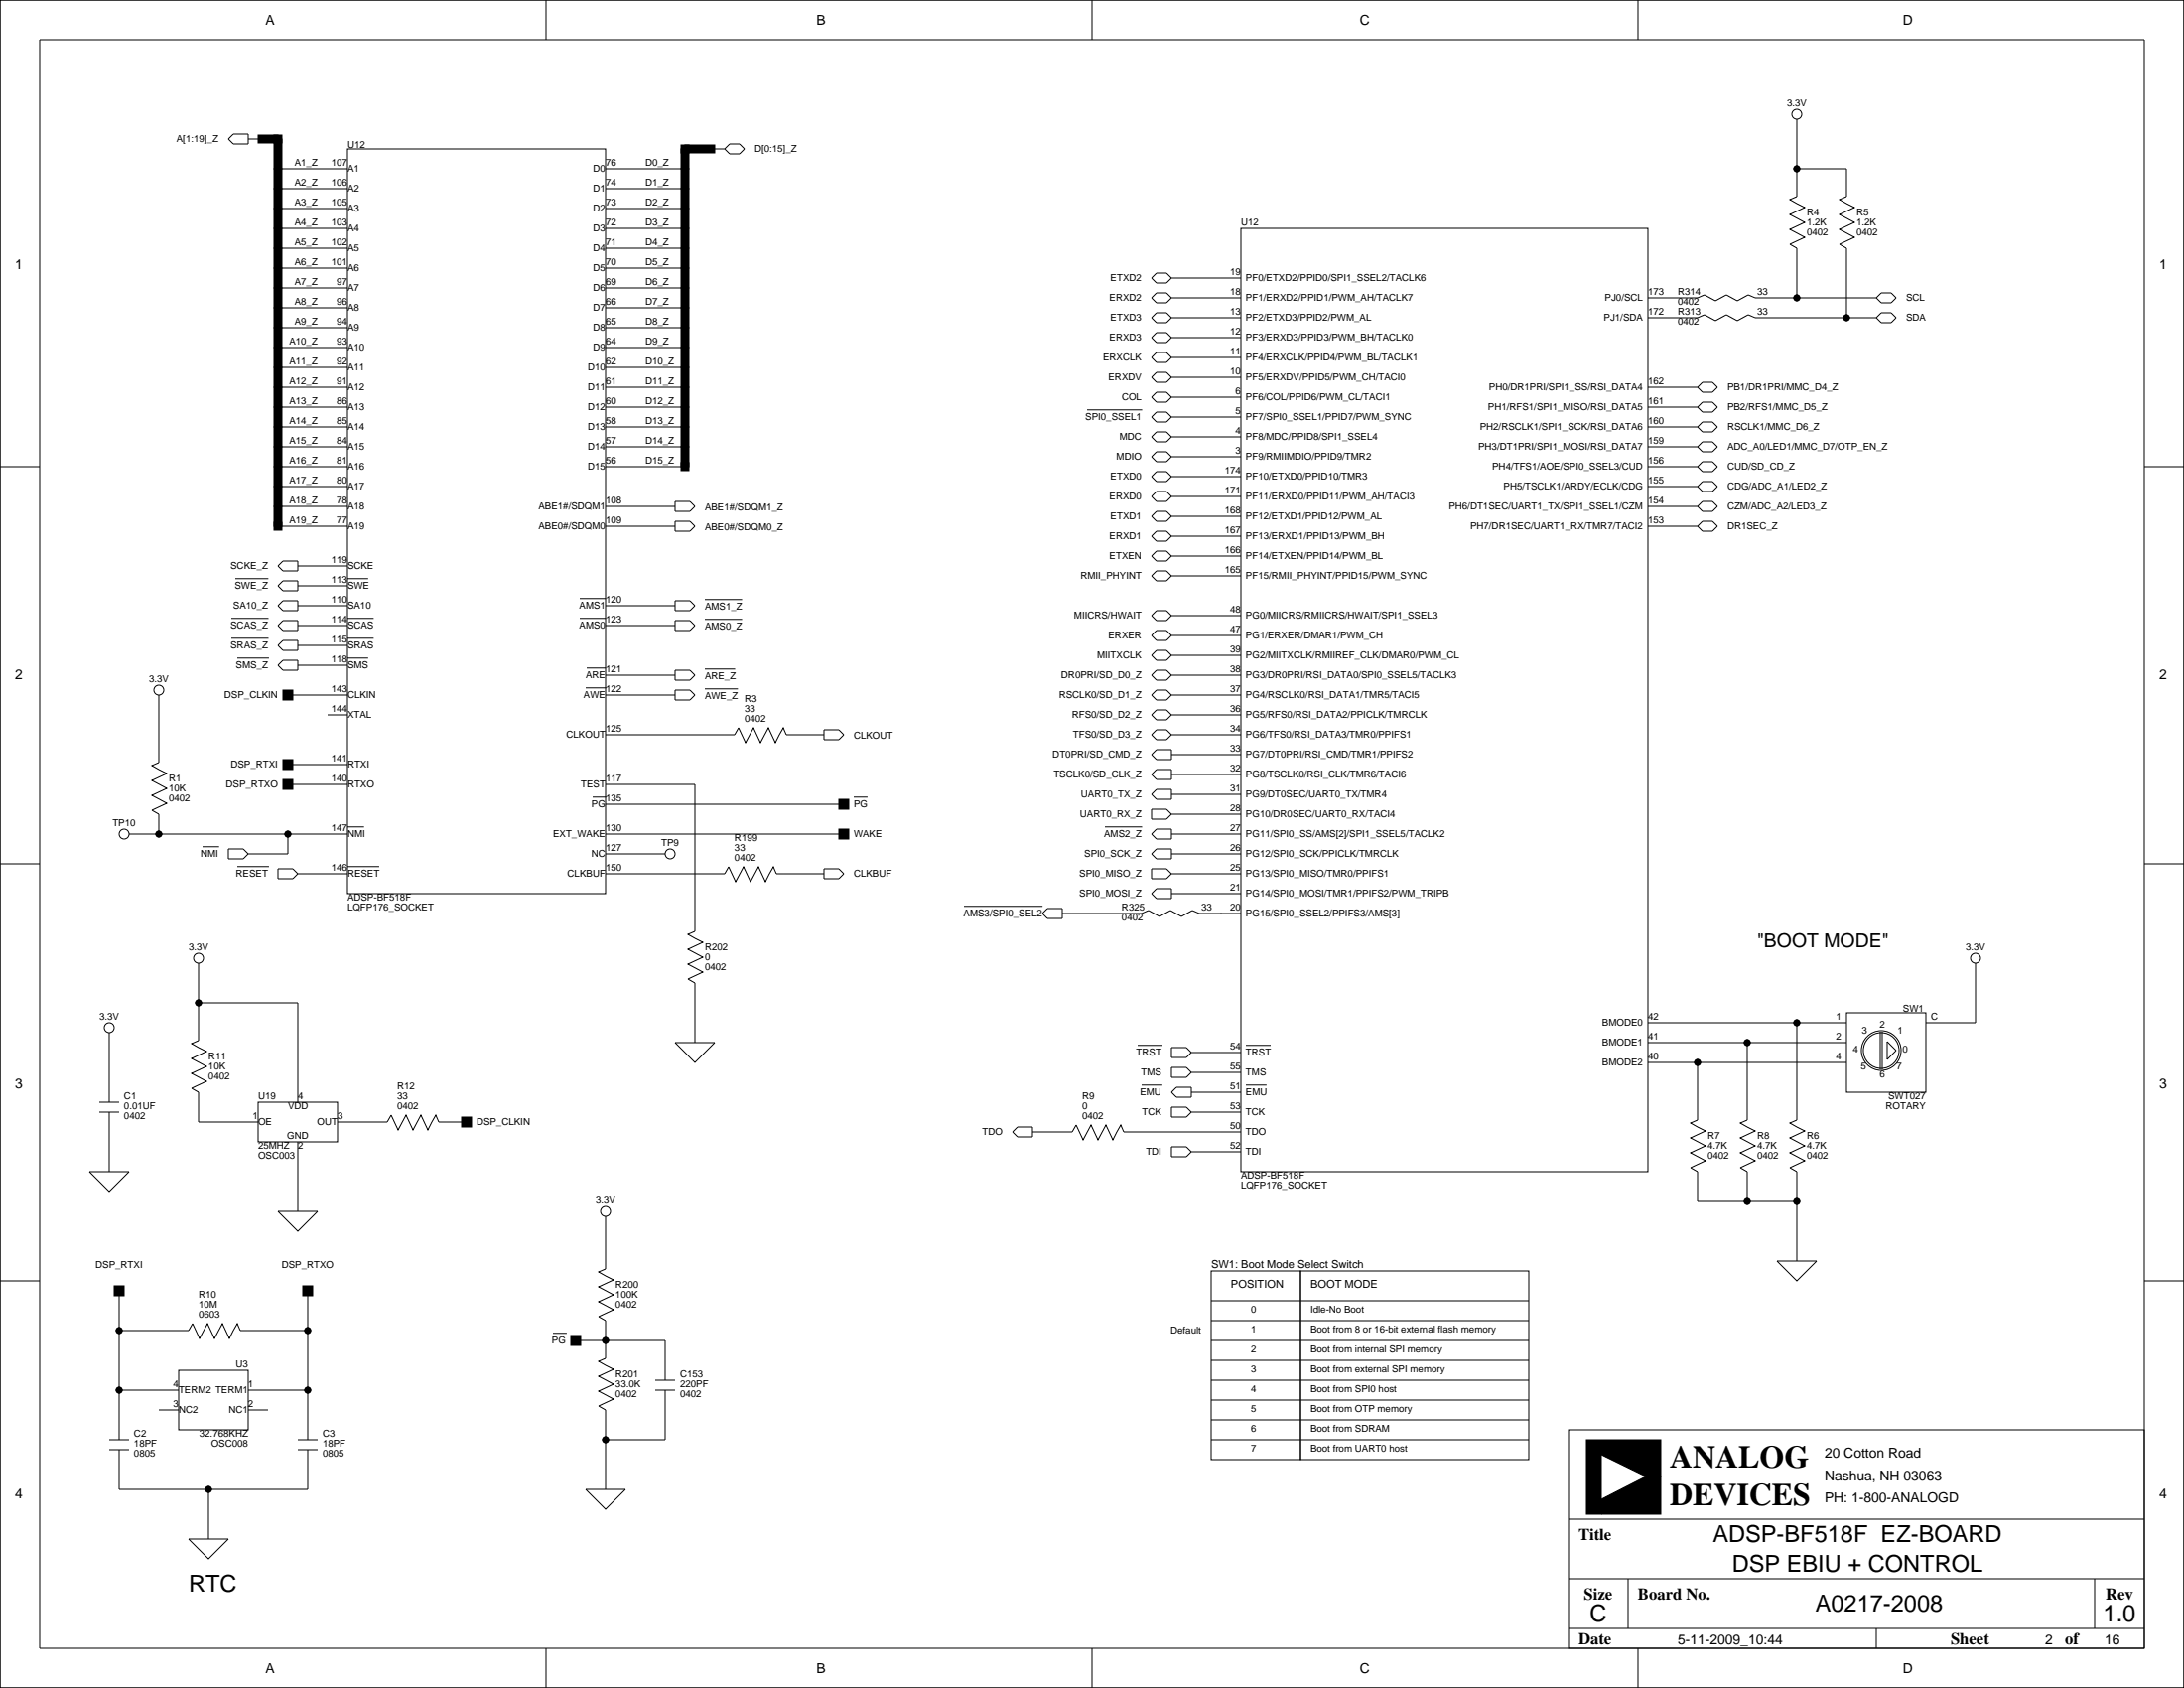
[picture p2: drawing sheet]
<svg xmlns="http://www.w3.org/2000/svg" width="559mm" height="432mm" viewBox="0 0 559 432" stroke-linecap="round" stroke-linejoin="round" font-family="sans-serif">
<g fill="none" stroke="#000" stroke-width=".25">
<path d="M0 0h558.8v431.8h-558.8zM10.2 10.2h538.4v411.4h-538.4zM139.7 0v10.2M279.4 0v10.2M419.1 0v10.2M59.7 34.3h3.8v2.5h-3.8l-1.3-1.2zM63.5 35.6h2.5M88.9 38.1h66v190.5h-66zM182.9 38.1h2.5M185.4 38.1l1.3-1.3h2.5l1.3 1.3-1.3 1.3h-2.5zM459.7 30.5v19.8l-1.7 .8 3.8 2-3.8 1.8 3.8 2-3.8 1.8 3.8 2-3.8 1.8 1.7 1v12.7M71.1 43.2h17.8"/>
<path d="M71.1 48.3h17.8M71.1 53.3h17.8M71.1 58.4h17.8M154.9 43.2h20.4M154.9 48.3h20.4M154.9 53.3h20.4M154.9 58.4h20.4M317.5 58.4h104.1v241.3h-104.1zM459.7 43.2h12.7v7.1l-1.7 .8 3.8 2-3.8 1.8 3.8 2-3.8 1.8 3.8 2-3.8 1.8 1.7 1v17.8M71.1 63.5h17.8M71.1 68.6h17.8M71.1 73.7h17.8"/>
<path d="M71.1 78.7h17.8M154.9 63.5h20.4M154.9 68.6h20.4M154.9 73.7h20.4M154.9 78.7h20.4M295.9 74.9h2.5l1.3 1.3-1.3 1.3h-2.5l-1.3-1.3zM295.9 69.8h2.5l1.3 1.3-1.3 1.3h-2.5l-1.3-1.3zM299.7 71.1h17.8M299.7 76.2h17.8M421.6 76.2h12.7l1.8-.8 2.8 1.6 2.8-1.6 2.8 1.6 2.8-1.6 1.8 .8h31M481.3 74.9h2.6l1.2 1.3-1.2 1.3h-2.6l-1.2-1.3zM71.1 99.1h17.8"/>
<path d="M71.1 94h17.8M71.1 88.9h17.8M71.1 83.8h17.8M154.9 99.1h20.4M154.9 94h20.4M154.9 88.9h20.4M154.9 83.8h20.4M294.6 96.5l1.3-1.3h2.5l1.3 1.3-1.3 1.3h-2.5zM295.9 80h2.5l1.3 1.3-1.3 1.3h-2.5l-1.3-1.3zM295.9 90.2h2.5l1.3 1.2-1.3 1.3h-2.5l-1.3-1.3zM295.9 85.1h2.5l1.3 1.3-1.3 1.2h-2.5l-1.3-1.2zM299.7 81.3h17.8"/>
<path d="M299.7 86.4h17.8M299.7 91.4h17.8M299.7 96.5h17.8M421.6 81.3h12.7l1.8-.8 2.8 1.5 2.8-1.5 2.8 1.5 2.8-1.5 1.8 .8h31M421.6 99.1h12.7M434.3 99.1l1.3-1.3h2.5l1.3 1.3-1.3 1.2h-2.5zM481.3 80h2.6l1.2 1.3-1.2 1.3h-2.6l-1.2-1.3zM0 119.4h10.2M71.1 104.1h17.8M71.1 109.2h17.8M71.1 114.3h17.8M71.1 119.4h17.8"/>
<path d="M154.9 104.1h20.4M154.9 109.2h20.4M154.9 114.3h20.4M154.9 119.4h20.4M278.1 104.8h14.1M294.6 101.6l1.3-1.3h2.5l1.3 1.3-1.3 1.3h-2.5zM295.9 115.6h2.5l1.3 1.2-1.3 1.3h-2.5l-1.3-1.3zM295.9 105.4h2.5l1.3 1.3-1.3 1.2h-2.5l-1.3-1.2zM295.9 110.5h2.5l1.3 1.3-1.3 1.2h-2.5l-1.3-1.2zM299.7 101.6h17.8M299.7 106.7h17.8M299.7 111.8h17.8"/>
<path d="M299.7 116.8h17.8M421.6 104.1h12.7M421.6 109.2h12.7M421.6 114.3h12.7M421.6 119.4h12.7M434.3 114.3l1.3-1.3h2.5l1.3 1.3-1.3 1.3h-2.5zM434.3 119.4l1.3-1.3h2.5l1.3 1.3-1.3 1.2h-2.5zM434.3 109.2l1.3-1.3h2.5l1.3 1.3-1.3 1.3h-2.5zM434.3 104.1l1.3-1.2h2.5l1.3 1.2-1.3 1.3h-2.5zM548.6 119.4h10.2M71.1 124.5h17.8M71.1 129.5h17.8"/>
<path d="M71.1 134.6h17.8M154.9 129.5h17.8M154.9 134.6h17.8M172.7 133.3h3.8l1.3 1.3-1.3 1.3h-3.8zM172.7 128.3h3.8l1.3 1.2-1.3 1.3h-3.8zM294.6 137.2l1.3-1.3h2.5l1.3 1.3-1.3 1.2h-2.5zM295.9 120.6h2.5l1.3 1.3-1.3 1.3h-2.5l-1.3-1.3zM295.9 130.8h2.5l1.3 1.3-1.3 1.2h-2.5l-1.3-1.2zM295.9 125.7h2.5l1.3 1.3-1.3 1.3h-2.5l-1.3-1.3zM299.7 121.9h17.8M299.7 127h17.8M299.7 132.1h17.8"/>
<path d="M299.7 137.2h17.8M421.6 124.5h12.7M421.6 129.5h12.7M421.6 134.6h12.7M434.3 124.5l1.3-1.3h2.5l1.3 1.3-1.3 1.2h-2.5zM434.3 129.5l1.3-1.2h2.5l1.3 1.2-1.3 1.3h-2.5zM434.3 134.6l1.3-1.3h2.5l1.3 1.3-1.3 1.3h-2.5zM59.2 158.2h9.5M60.2 148h8.5M71.1 149.9l1.3-1.3h3.8v2.5h-3.8zM72.4 153.7h3.8v2.5h-3.8l-1.3-1.3zM72.4 143.5h3.8v2.5h-3.8l-1.3-1.2z"/>
<path d="M76.2 154.9h12.7M76.2 149.9h12.7M76.2 144.8h12.7M88.9 158.2h6.7M88.9 148h5.3M148.3 158.2h6.7M148.3 153.1h6.7M154.9 154.9h17.8M172.7 153.7h3.8l1.3 1.2-1.3 1.3h-3.8zM172.7 158.8h3.8l1.3 1.2-1.3 1.3h-3.8zM180.3 153.4h9.6M180.3 158.4h9.6"/>
<path d="M295.9 156.2h2.5l1.3 1.3-1.3 1.3h-2.5l-1.3-1.3zM295.9 146h2.5l1.3 1.3-1.3 1.3h-2.5l-1.3-1.3zM295.9 141h2.5l1.3 1.2-1.3 1.3h-2.5l-1.3-1.3zM299.7 142.2h17.8M299.7 147.3h17.8M299.7 157.5h17.8M40.6 177.8v17.3l-1.7 .7 3.8 2.1-3.8 1.7 3.8 2.1-3.8 1.8 3.8 2-3.8 1.8 1.7 1v5.1M59.2 163.3h9.5M60.7 168.3h8.1M71.1 160l1.3-1.2h3.8v2.5h-3.8zM71.1 165.1l1.3-1.3h3.8v2.6h-3.8zM72.4 168.9h3.8v2.5h-3.8l-1.3-1.2z"/>
<path d="M73.7 177.8h15.2M76.2 160h12.7M76.2 170.2h12.7M76.2 165.1h12.7M88.9 168.3h5.3M88.9 163.3h6.7M149.9 176h5.3M150.1 170.9h5M154.9 172.7h17.8M154.9 177.8h17.8M154.9 160h17.8M172.7 176.5h3.8l1.3 1.3-1.3 1.3h-3.8z"/>
<path d="M172.7 171.4h3.8l1.3 1.3-1.3 1.3h-3.8zM180.3 171.1h7.8M180.3 176.2h8.5M294.6 172.7l1.3-1.3h2.5l1.3 1.3-1.3 1.3h-2.5zM295.9 176.5h2.5l1.3 1.3-1.3 1.3h-2.5l-1.3-1.3zM295.9 166.4h2.5l1.3 1.2-1.3 1.3h-2.5l-1.3-1.3zM295.9 161.3h2.5l1.3 1.3-1.3 1.2h-2.5l-1.3-1.2zM299.7 162.6h17.8M299.7 167.6h17.8M299.7 172.7h17.8M299.7 177.8h17.8M73.7 195.6h15.2"/>
<path d="M83.8 182.9h5.1M154.9 188h33.1l1-1.8 1.8 3.8 2-3.8 1.8 3.8 2-3.8 1.8 3.8 2-3.8 .8 1.8h9.6M210.8 186.7h3.8l1.3 1.3-1.3 1.2h-3.8zM294.6 198.1l1.3-1.3h3.8v2.6h-3.8zM295.9 181.6h2.5l1.3 1.3-1.3 1.2h-2.5l-1.3-1.2zM295.9 186.7h2.5l1.3 1.3-1.3 1.2h-2.5l-1.3-1.2zM295.9 191.8h3.8v2.5h-3.8l-1.3-1.3zM299.7 182.9h17.8M299.7 188h17.8M299.7 193h17.8M299.7 198.1h17.8M30.5 205.7h.1"/>
<path d="M33 213.4h55.9M41.9 205.7h.1M51.8 216.6h4.2M58.4 217.2h3.8l1.3 1.2-1.3 1.3h-3.8zM73.7 213.4v5h-10.2M73.7 200.7h15.2M88.9 211.5h4.2M151.6 203.9h3.6M154.9 200.7h22.9v37.6l-1.8 .7 3.8 2-3.8 1.8 3.8 2.1-3.8 1.7 3.8 2.1-3.8 1.7 1.8 1.1v15.2M154.9 213.4h61M154.9 218.4h15.3M154.9 205.7h61"/>
<path d="M161.3 210.8h.1M172.7 210.8h.1M218.4 203.9h3.6M282.7 211.5h9.5M294.6 207h3.8l1.3 1.3-1.3 1.2h-3.8zM294.6 203.2l1.3-1.3h3.8v2.6h-3.8zM295.9 217.2h3.8v2.5h-3.8l-1.3-1.3zM295.9 212.1h3.8v2.5h-3.8l-1.3-1.2zM299.7 208.3h17.8M299.7 213.4h17.8M299.7 218.4h17.8M299.7 203.2h17.8"/>
<path d="M0 221h10.2M60.7 221.7h8.1M71.1 222.2h3.8l1.3 1.3-1.3 1.3h-3.8zM76.2 223.5h12.7M88.9 221.7h8.1M154.9 223.5h30.5l1-1.8 1.8 3.9 2-3.9 1.8 3.9 2.1-3.9 1.7 3.9 2.1-3.9 .7 1.8h12.2M210.8 222.2h3.8l1.3 1.3-1.3 1.3h-3.8zM246.6 231.8h20.1M268 232.4h3.8v2.5h-3.8l-1.3-1.2zM271.8 233.7h20.3l1.8-.8 2.8 1.5 2.8-1.5 2.8 1.5 2.8-1.5 1.7 .8h10.7M294.6 222.2h3.8l1.3 1.3-1.3 1.3h-3.8zM294.6 228.6l1.3-1.3h3.8v2.6h-3.8z"/>
<path d="M299.7 223.5h17.8M299.7 228.6h17.8M312.4 233.7h.1M548.6 221h10.2M50.8 246.4v19.8l-1.8 .8 3.8 2-3.8 1.8 3.8 2-3.8 1.8 3.8 2-3.8 1.8 1.8 1v7.6h15.2M50.8 256.5h25.4v25.4M472.4 259.1h20.4v20.3h-20.4zM505.5 246.4v15.2h-12.7M27.9 264.2v17.7M172.7 266.7h10.2l-5.1 5.1zM291.1 267.4h6.3M292.1 277.6h5.3"/>
<path d="M299.7 268h3.8l1.3 1.2-1.3 1.3h-3.8zM299.7 273h3.8l1.3 1.3-1.3 1.3h-3.8zM299.7 279.4l1.3-1.3h3.8v2.6h-3.8zM304.8 274.3h12.7M304.8 279.4h12.7M304.8 269.2h12.7M318.8 277.6h5.3M318.8 267.4h6.3M421.6 261.6h50.8M421.6 266.7h50.8M421.6 271.8h50.8M434.3 271.8v14.7l-1.7 .8 3.8 2-3.8 1.8 3.8 2-3.8 1.8 3.8 2-3.8 1.8 1.7 1v7.6h25.4"/>
<path d="M447 266.7v19.8l-1.7 .8 3.8 2-3.8 1.8 3.8 2-3.8 1.8 3.8 2-3.8 1.8 1.7 1v7.6M459.7 261.6v24.9l-1.7 .8 3.8 2-3.8 1.8 3.8 2-3.8 1.8 3.8 2-3.8 1.8 1.7 1v22.9M481.1 263.9v9.7M481.6 263.9v9.7M482.9 266.4l2.2 2.3-2.2 2.3zM22.9 299.7h10.1l-5.1 5.1zM25.4 284.5h5.1M25.4 281.9h5.1M27.9 284.5v15.2M66 281.9h20.4v10.2h-20.4zM76.2 292.1v17.8M86.4 287h12.7l1-1.8 1.8 3.9 2-3.9 1.8 3.9 2-3.9 1.8 3.9 2-3.9 .8 1.8h7.1"/>
<path d="M260.3 288.3h3.9v2.5h-3.9l-1.2-1.2zM264.2 289.6h10.1l1-1.8 1.8 3.8 2-3.8 1.8 3.8 2.1-3.8 1.7 3.8 2.1-3.8 .7 1.8h30M299.7 283.2h3.8l1.3 1.3-1.3 1.3h-3.8zM299.7 293.4h3.8l1.3 1.2-1.3 1.3h-3.8zM304.8 284.5h12.7M304.8 294.6h12.7M71.1 309.9h10.2l-5.1 5.1zM154.9 311.1v13.5l-1.7 .8 3.8 2-3.8 1.8 3.8 2-3.8 1.8 3.8 2-3.8 1.8 1.7 1v9.7l-1.7 .7 3.8 2.1-3.8 1.7 3.8 2.1-3.8 1.8 3.8 2-3.8 1.8 1.7 1v20.3M0 327.7h10.2M30.5 330.2v38.1M78.7 330.2v38.1M309.9 325.1h22.8v48.3h-22.8z"/>
<path d="M309.9 337.8h81.3M309.9 332.7h81.3M332.7 325.1h58.5v48.3h-58.5zM454.7 322.6h10.1l-5.1 5.1zM548.6 327.7h10.2M30.5 340.4h17.8l1-1.8 1.8 3.8 2-3.8 1.8 3.8 2-3.8 1.8 3.8 2-3.8 .8 1.8h17.2M30.5 355.6h15.2M45.7 350.5h17.8v15.3h-17.8zM63.5 355.6h15.2M141.5 341.1h3.5M147.3 342.9h22.9v10.2M167.6 355.6h5.1"/>
<path d="M167.6 353.1h5.1M170.2 355.6v12.7h-15.3M309.9 353.1h81.3M309.9 342.9h81.3M309.9 358.1h81.3M309.9 348h81.3M27.9 368.3h5.1M27.9 370.8h5.1M30.5 370.8v10.2h48.2v-10.2M40.6 360.7h5.1M63.5 360.7h5.1M76.2 368.3h5.1"/>
<path d="M76.2 370.8h5.1M309.9 368.3h81.3M309.9 363.2h81.3M401.3 365.8h147.3v55.8h-147.3zM48.3 393.7h10.1l-5.1 5.1zM53.3 381v12.7M149.9 381h10.1l-5.1 5.1zM401.3 388.6h147.3M401.3 403.9h147.3M401.3 416.6h147.3M416.6 403.9v12.7M480.1 416.6v5"/>
<path d="M535.9 403.9v12.7M139.7 421.6v10.2M279.4 421.6v10.2M419.1 421.6v10.2"/>
<circle cx="459.7" cy="29.2" r="1.27"/>
<circle cx="459.7" cy="43.2" r=".76"/>
<circle cx="459.7" cy="76.2" r=".76"/>
<circle cx="472.4" cy="81.3" r=".76"/>
<circle cx="40.6" cy="176.5" r="1.27"/>
<circle cx="31.7" cy="213.4" r="1.27"/>
<circle cx="40.6" cy="213.4" r=".76"/>
<circle cx="73.7" cy="213.4" r=".76"/>
<circle cx="171.4" cy="218.4" r="1.27"/>
<circle cx="50.8" cy="245.1" r="1.27"/>
<circle cx="50.8" cy="256.5" r=".76"/>
<circle cx="505.5" cy="245.1" r="1.27"/>
<circle cx="27.9" cy="262.9" r="1.27"/>
<circle cx="434.3" cy="271.8" r=".76"/>
<circle cx="447" cy="266.7" r=".76"/>
<circle cx="459.7" cy="261.6" r=".76"/>
<circle cx="481.3" cy="268.7" r="5.1"/>
<circle cx="481.3" cy="268.7" r="4.6"/>
<circle cx="154.9" cy="309.9" r="1.27"/>
<circle cx="447" cy="307.3" r=".76"/>
<circle cx="459.7" cy="307.3" r=".76"/>
<circle cx="30.5" cy="355.6" r=".76"/>
<circle cx="30.5" cy="340.4" r=".76"/>
<circle cx="78.7" cy="355.6" r=".76"/>
<circle cx="78.7" cy="340.4" r=".76"/>
<circle cx="154.9" cy="342.9" r=".76"/>
<circle cx="154.9" cy="368.3" r=".76"/>
<circle cx="53.3" cy="381" r=".76"/>
</g>
<g fill="#000" stroke="#000" stroke-width=".25">
<path d="M66 34.5h5.1v2.1h-5.1z" fill-rule="evenodd"/>
<path d="M70.1 34.5h2v2.1h-2z" fill-rule="evenodd"/>
<path d="M174.2 37.1h2.1v2h-2.1z" fill-rule="evenodd"/>
<path d="M175.3 37.1h7.6v2h-7.6z" fill-rule="evenodd"/>
<path d="M70.1 35.6h2v7.6h-2z" fill-rule="evenodd"/>
<path d="M70.1 53.3h2v5.1h-2z" fill-rule="evenodd"/>
<path d="M70.1 48.3h2v5h-2z" fill-rule="evenodd"/>
<path d="M70.1 43.2h2v5.1h-2z" fill-rule="evenodd"/>
<path d="M174.2 48.3h2.1v5h-2.1z" fill-rule="evenodd"/>
<path d="M174.2 43.2h2.1v5.1h-2.1z" fill-rule="evenodd"/>
<path d="M174.2 38.1h2.1v5.1h-2.1z" fill-rule="evenodd"/>
<path d="M174.2 53.3h2.1v5.1h-2.1z" fill-rule="evenodd"/>
<path d="M70.1 73.7h2v5h-2z" fill-rule="evenodd"/>
<path d="M70.1 68.6h2v5.1h-2z" fill-rule="evenodd"/>
<path d="M70.1 63.5h2v5.1h-2z" fill-rule="evenodd"/>
<path d="M70.1 58.4h2v5.1h-2z" fill-rule="evenodd"/>
<path d="M174.2 58.4h2.1v5.1h-2.1z" fill-rule="evenodd"/>
<path d="M174.2 63.5h2.1v5.1h-2.1z" fill-rule="evenodd"/>
<path d="M174.2 68.6h2.1v5.1h-2.1z" fill-rule="evenodd"/>
<path d="M174.2 73.7h2.1v5h-2.1z" fill-rule="evenodd"/>
<path d="M70.1 94h2v5.1h-2z" fill-rule="evenodd"/>
<path d="M70.1 88.9h2v5.1h-2z" fill-rule="evenodd"/>
<path d="M70.1 83.8h2v5.1h-2z" fill-rule="evenodd"/>
<path d="M70.1 78.7h2v5.1h-2z" fill-rule="evenodd"/>
<path d="M174.2 78.7h2.1v5.1h-2.1z" fill-rule="evenodd"/>
<path d="M174.2 83.8h2.1v5.1h-2.1z" fill-rule="evenodd"/>
<path d="M174.2 88.9h2.1v5.1h-2.1z" fill-rule="evenodd"/>
<path d="M174.2 94h2.1v5.1h-2.1z" fill-rule="evenodd"/>
<path d="M70.1 114.3h2v5.1h-2z" fill-rule="evenodd"/>
<path d="M70.1 109.2h2v5.1h-2z" fill-rule="evenodd"/>
<path d="M70.1 104.1h2v5.1h-2z" fill-rule="evenodd"/>
<path d="M70.1 99.1h2v5h-2z" fill-rule="evenodd"/>
<path d="M174.2 99.1h2.1v5h-2.1z" fill-rule="evenodd"/>
<path d="M174.2 104.1h2.1v5.1h-2.1z" fill-rule="evenodd"/>
<path d="M174.2 109.2h2.1v5.1h-2.1z" fill-rule="evenodd"/>
<path d="M174.2 114.3h2.1v5.1h-2.1z" fill-rule="evenodd"/>
<path d="M70.1 129.5h2v5.1h-2z" fill-rule="evenodd"/>
<path d="M70.1 124.5h2v5h-2z" fill-rule="evenodd"/>
<path d="M70.1 119.4h2v5.1h-2z" fill-rule="evenodd"/>
<path d="M70.1 133.6h2v2h-2z" fill-rule="evenodd"/>
<path d="M174.2 118.4h2.1v2h-2.1z" fill-rule="evenodd"/>
<path d="M72.4 176.5h2.5v2.6h-2.5z" fill-rule="evenodd"/>
<path d="M72.4 194.3h2.5v2.5h-2.5z" fill-rule="evenodd"/>
<path d="M72.4 199.4h2.5v2.5h-2.5z" fill-rule="evenodd"/>
<path d="M214.6 204.5h2.6v2.5h-2.6z" fill-rule="evenodd"/>
<path d="M214.6 212.1h2.6v2.5h-2.6z" fill-rule="evenodd"/>
<path d="M118.1 285.8h2.5v2.5h-2.5z" fill-rule="evenodd"/>
<path d="M29.2 328.9h2.5v2.6h-2.5z" fill-rule="evenodd"/>
<path d="M77.5 328.9h2.5v2.6h-2.5z" fill-rule="evenodd"/>
<path d="M146 341.6h2.6v2.6h-2.6z" fill-rule="evenodd"/>
<path d="M409.7 368.3h15.2v9.4h-3.8l-11.4-5.6z" fill-rule="evenodd"/>
<path d="M405.9 368.3h3.8v19h-3.8z" fill-rule="evenodd"/>
<path d="M409.7 383.5l11.4-5.8h3.8v9.6h-15.2z" fill-rule="evenodd"/>
<circle cx="459.7" cy="43.2" r=".76"/>
<circle cx="459.7" cy="76.2" r=".76"/>
<circle cx="472.4" cy="81.3" r=".76"/>
<circle cx="40.6" cy="213.4" r=".76"/>
<circle cx="73.7" cy="213.4" r=".76"/>
<circle cx="50.8" cy="256.5" r=".76"/>
<circle cx="434.3" cy="271.8" r=".76"/>
<circle cx="447" cy="266.7" r=".76"/>
<circle cx="459.7" cy="261.6" r=".76"/>
<circle cx="447" cy="307.3" r=".76"/>
<circle cx="459.7" cy="307.3" r=".76"/>
<circle cx="30.5" cy="355.6" r=".76"/>
<circle cx="30.5" cy="340.4" r=".76"/>
<circle cx="78.7" cy="355.6" r=".76"/>
<circle cx="78.7" cy="340.4" r=".76"/>
<circle cx="154.9" cy="342.9" r=".76"/>
<circle cx="154.9" cy="368.3" r=".76"/>
<circle cx="53.3" cy="381" r=".76"/>
</g>
<g font-size="8.1">
<text x="427.2" y="375.3">ANALOG</text>
<text x="427.2" y="385">DEVICES</text>
</g>
<g font-size="6">
<text x="438.2" y="394.6">ADSP-BF518F EZ-BOARD</text>
<text x="48.3" y="407.2">RTC</text>
<text x="443.2" y="402.2">DSP EBIU + CONTROL</text>
<text x="464.5" y="412.4">A0217-2008</text>
<text x="406.8" y="414.9">C</text>
<text x="538.1" y="414.9">1.0</text>
</g>
<text font-size="4.9" x="449.6" y="242.4">&quot;BOOT MODE&quot;</text>
<g font-size="4.2">
<text x="403.9" y="393.9">Title</text>
<text x="405.3" y="409.1">Size</text>
<text x="419.1" y="409.1">Board No.</text>
<text x="538.8" y="409.1">Rev</text>
<text x="403.9" y="420.5">Date</text>
<text x="499.1" y="420.5">Sheet</text>
<text x="528.3" y="420.5">of</text>
</g>
<g font-size="3.5">
<text x="67.9" y="6.3">A</text>
<text x="208.9" y="6.3">B</text>
<text x="348" y="6.3">C</text>
<text x="486.9" y="6.3">D</text>
<text x="3.8" y="68.8">1</text>
<text x="552.5" y="68.8">1</text>
<text x="3.8" y="173.7">2</text>
<text x="552.5" y="173.7">2</text>
<text x="3.8" y="278.3">3</text>
<text x="552.5" y="278.3">3</text>
<text x="466.9" y="372.8">20 Cotton Road</text>
<text x="3.8" y="383.3">4</text>
<text x="466.9" y="378.7">Nashua, NH 03063</text>
<text x="552.5" y="383.3">4</text>
<text x="466.9" y="384.3">PH: 1-800-ANALOGD</text>
<text x="429.3" y="420.6">5-11-2009_10:44</text>
<text x="523.2" y="420.6">2</text>
<text x="538.5" y="420.6">16</text>
<text x="67.9" y="428">A</text>
<text x="208.9" y="428">B</text>
<text x="348" y="428">C</text>
<text x="486.9" y="428">D</text>
</g>
<g font-size="2.8">
<text x="309.9" y="324.3">SW1: Boot Mode Select Switch</text>
<text x="315" y="329.4">POSITION</text>
<text x="335.3" y="329.4">BOOT MODE</text>
</g>
<g font-size="2.5">
<text x="457.2" y="27.2">3.3V</text>
<text x="45.2" y="36.4">A[1:19]_Z</text>
<text x="88.9" y="37.9">U12</text>
<text x="193" y="39">D[0:15]_Z</text>
<text x="75.4" y="42.4">A1_Z</text>
<text x="75.4" y="47.5">A2_Z</text>
<text x="84.8" y="42.4">107</text>
<text x="84.8" y="47.5">106</text>
<text x="88.9" y="44.1">A1</text>
<text x="151.8" y="44.1">D0</text>
<text x="154.9" y="42.4">76</text>
<text x="154.9" y="47.5">74</text>
<text x="165.1" y="47.5">D1_Z</text>
<text x="165.1" y="42.4">D0_Z</text>
<text x="75.4" y="52.6">A3_Z</text>
<text x="84.8" y="52.6">105</text>
<text x="88.9" y="49.1">A2</text>
<text x="151.8" y="49.1">D1</text>
<text x="154.9" y="52.6">73</text>
<text x="165.1" y="52.6">D2_Z</text>
<text x="75.4" y="57.7">A4_Z</text>
<text x="84.8" y="57.7">103</text>
<text x="88.9" y="54.2">A3</text>
<text x="88.9" y="59.3">A4</text>
<text x="151.8" y="54.2">D2</text>
<text x="151.8" y="59.3">D3</text>
<text x="154.9" y="57.7">72</text>
<text x="165.1" y="57.7">D3_Z</text>
<text x="317.5" y="57.7">U12</text>
<text x="462.3" y="55.1">R4</text>
<text x="462.3" y="57.7">1.2K</text>
<text x="475" y="55.1">R5</text>
<text x="475" y="57.7">1.2K</text>
<text x="75.4" y="62.8">A5_Z</text>
<text x="84.8" y="62.8">102</text>
<text x="88.9" y="64.4">A5</text>
<text x="151.8" y="64.4">D4</text>
<text x="154.9" y="62.8">71</text>
<text x="165.1" y="62.8">D4_Z</text>
<text x="462.3" y="60.2">0402</text>
<text x="475" y="60.2">0402</text>
<text x="75.4" y="67.8">A6_Z</text>
<text x="84.8" y="67.8">101</text>
<text x="88.9" y="69.5">A6</text>
<text x="151.8" y="69.5">D5</text>
<text x="154.9" y="67.8">70</text>
<text x="165.1" y="67.8">D5_Z</text>
<text x="314.8" y="70.4">19</text>
<text x="75.4" y="72.9">A7_Z</text>
<text x="86.2" y="72.9">97</text>
<text x="88.9" y="74.5">A7</text>
<text x="151.8" y="74.5">D6</text>
<text x="154.9" y="72.9">69</text>
<text x="165.1" y="72.9">D6_Z</text>
<text x="283.9" y="77.1">ERXD2</text>
<text x="284.1" y="72">ETXD2</text>
<text x="314.8" y="75.5">18</text>
<text x="318.8" y="72">PF0/ETXD2/PPID0/SPI1_SSEL2/TACLK6</text>
<text x="318.8" y="77.1">PF1/ERXD2/PPID1/PWM_AH/TACLK7</text>
<text x="410.6" y="77.1">PJ0/SCL</text>
<text x="421.6" y="75.5">173</text>
<text x="429.3" y="75.5">R314</text>
<text x="449.6" y="75.5">33</text>
<text x="487.7" y="77.1">SCL</text>
<text x="75.4" y="78">A8_Z</text>
<text x="75.4" y="83.1">A9_Z</text>
<text x="86.2" y="78">96</text>
<text x="86.2" y="83.1">94</text>
<text x="88.9" y="79.6">A8</text>
<text x="151.8" y="79.6">D7</text>
<text x="154.9" y="78">66</text>
<text x="154.9" y="83.1">65</text>
<text x="165.1" y="83.1">D8_Z</text>
<text x="165.1" y="78">D7_Z</text>
<text x="284.1" y="82.2">ETXD3</text>
<text x="314.8" y="80.5">13</text>
<text x="318.8" y="82.2">PF2/ETXD3/PPID2/PWM_AL</text>
<text x="410.4" y="82.2">PJ1/SDA</text>
<text x="421.6" y="80.5">172</text>
<text x="429.3" y="80.5">R313</text>
<text x="429.3" y="83.1">0402</text>
<text x="429.3" y="78">0402</text>
<text x="449.6" y="80.5">33</text>
<text x="487.7" y="82.2">SDA</text>
<text x="74" y="88.2">A10_Z</text>
<text x="86.2" y="88.2">93</text>
<text x="88.9" y="89.8">A10</text>
<text x="88.9" y="84.7">A9</text>
<text x="151.8" y="84.7">D8</text>
<text x="151.8" y="89.8">D9</text>
<text x="154.9" y="88.2">64</text>
<text x="165.1" y="88.2">D9_Z</text>
<text x="283.9" y="87.2">ERXD3</text>
<text x="314.8" y="85.6">12</text>
<text x="318.8" y="87.2">PF3/ERXD3/PPID3/PWM_BH/TACLK0</text>
<text x="74" y="93.2">A11_Z</text>
<text x="86.2" y="93.2">92</text>
<text x="88.9" y="94.9">A11</text>
<text x="150.4" y="94.9">D10</text>
<text x="154.9" y="93.2">62</text>
<text x="165.1" y="93.2">D10_Z</text>
<text x="282.2" y="92.3">ERXCLK</text>
<text x="314.8" y="90.7">11</text>
<text x="314.8" y="95.8">10</text>
<text x="318.8" y="92.3">PF4/ERXCLK/PPID4/PWM_BL/TACLK1</text>
<text x="74" y="98.3">A12_Z</text>
<text x="86.2" y="98.3">91</text>
<text x="88.9" y="99.9">A12</text>
<text x="150.4" y="99.9">D11</text>
<text x="154.9" y="98.3">61</text>
<text x="165.1" y="98.3">D11_Z</text>
<text x="283.6" y="97.4">ERXDV</text>
<text x="316.1" y="100.9">6</text>
<text x="318.8" y="97.4">PF5/ERXDV/PPID5/PWM_CH/TACI0</text>
<text x="381" y="99.9">PH0/DR1PRI/SPI1_SS/RSI_DATA4</text>
<text x="421.6" y="98.3">162</text>
<text x="442" y="99.9">PB1/DR1PRI/MMC_D4_Z</text>
<text x="74" y="103.4">A13_Z</text>
<text x="86.2" y="103.4">86</text>
<text x="88.9" y="105">A13</text>
<text x="150.4" y="105">D12</text>
<text x="154.9" y="103.4">60</text>
<text x="165.1" y="103.4">D12_Z</text>
<text x="277.7" y="107.6">SPI0_SSEL1</text>
<text x="287" y="102.5">COL</text>
<text x="316.1" y="105.9">5</text>
<text x="318.8" y="102.5">PF6/COL/PPID6/PWM_CL/TACI1</text>
<text x="318.8" y="107.6">PF7/SPI0_SSEL1/PPID7/PWM_SYNC</text>
<text x="380.7" y="105">PH1/RFS1/SPI1_MISO/RSI_DATA5</text>
<text x="421.6" y="103.4">161</text>
<text x="442" y="105">PB2/RFS1/MMC_D5_Z</text>
<text x="74" y="108.5">A14_Z</text>
<text x="74" y="113.6">A15_Z</text>
<text x="86.2" y="108.5">85</text>
<text x="86.2" y="113.6">84</text>
<text x="88.9" y="110.1">A14</text>
<text x="150.4" y="110.1">D13</text>
<text x="154.9" y="108.5">58</text>
<text x="154.9" y="113.6">57</text>
<text x="165.1" y="113.6">D14_Z</text>
<text x="165.1" y="108.5">D13_Z</text>
<text x="286.5" y="112.6">MDC</text>
<text x="316.1" y="111">4</text>
<text x="318.8" y="112.6">PF8/MDC/PPID8/SPI1_SSEL4</text>
<text x="378.6" y="110.1">PH2/RSCLK1/SPI1_SCK/RSI_DATA6</text>
<text x="421.6" y="108.5">160</text>
<text x="421.6" y="113.6">159</text>
<text x="442" y="110.1">RSCLK1/MMC_D6_Z</text>
<text x="74" y="118.6">A16_Z</text>
<text x="86.2" y="118.6">81</text>
<text x="88.9" y="115.2">A15</text>
<text x="150.4" y="115.2">D14</text>
<text x="154.9" y="118.6">56</text>
<text x="165.1" y="118.6">D15_Z</text>
<text x="285.7" y="117.7">MDIO</text>
<text x="316.1" y="116.1">3</text>
<text x="318.8" y="117.7">PF9/RMIIMDIO/PPID9/TMR2</text>
<text x="378.2" y="115.2">PH3/DT1PRI/SPI1_MOSI/RSI_DATA7</text>
<text x="421.6" y="118.6">156</text>
<text x="442" y="115.2">ADC_A0/LED1/MMC_D7/OTP_EN_Z</text>
<text x="74" y="123.7">A17_Z</text>
<text x="86.2" y="123.7">80</text>
<text x="88.9" y="120.3">A16</text>
<text x="88.9" y="125.3">A17</text>
<text x="150.4" y="120.3">D15</text>
<text x="284.1" y="122.8">ETXD0</text>
<text x="313.4" y="121.2">174</text>
<text x="318.8" y="122.8">PF10/ETXD0/PPID10/TMR3</text>
<text x="381.8" y="120.3">PH4/TFS1/AOE/SPI0_SSEL3/CUD</text>
<text x="384.7" y="125.3">PH5/TSCLK1/ARDY/ECLK/CDG</text>
<text x="421.6" y="123.7">155</text>
<text x="442" y="125.3">CDG/ADC_A1/LED2_Z</text>
<text x="442" y="120.3">CUD/SD_CD_Z</text>
<text x="74" y="128.8">A18_Z</text>
<text x="86.2" y="128.8">78</text>
<text x="88.9" y="130.4">A18</text>
<text x="137.8" y="130.4">ABE1#/SDQM1</text>
<text x="154.9" y="128.8">108</text>
<text x="180.3" y="130.7">ABE1#/SDQM1_Z</text>
<text x="283.9" y="127.9">ERXD0</text>
<text x="313.4" y="126.3">171</text>
<text x="313.4" y="131.3">168</text>
<text x="318.8" y="127.9">PF11/ERXD0/PPID11/PWM_AH/TACI3</text>
<text x="370.7" y="130.4">PH6/DT1SEC/UART1_TX/SPI1_SSEL1/CZM</text>
<text x="421.6" y="128.8">154</text>
<text x="442" y="130.4">CZM/ADC_A2/LED3_Z</text>
<text x="74" y="133.9">A19_Z</text>
<text x="86.2" y="133.9">77</text>
<text x="88.9" y="135.5">A19</text>
<text x="137.8" y="135.5">ABE0#/SDQM0</text>
<text x="154.9" y="133.9">109</text>
<text x="180.3" y="135.8">ABE0#/SDQM0_Z</text>
<text x="284.1" y="133">ETXD1</text>
<text x="313.4" y="136.4">167</text>
<text x="318.8" y="133">PF12/ETXD1/PPID12/PWM_AL</text>
<text x="376.2" y="135.5">PH7/DR1SEC/UART1_RX/TMR7/TACI2</text>
<text x="421.6" y="133.9">153</text>
<text x="442" y="135.5">DR1SEC_Z</text>
<text x="283.9" y="143.1">ETXEN</text>
<text x="283.9" y="138">ERXD1</text>
<text x="313.4" y="141.5">166</text>
<text x="318.8" y="138">PF13/ERXD1/PPID13/PWM_BH</text>
<text x="318.8" y="143.1">PF14/ETXEN/PPID14/PWM_BL</text>
<text x="59" y="145.7">SCKE_Z</text>
<text x="84.8" y="144">119</text>
<text x="84.8" y="149.1">113</text>
<text x="88.9" y="145.7">SCKE</text>
<text x="276.5" y="148.2">RMII_PHYINT</text>
<text x="313.4" y="146.6">165</text>
<text x="318.8" y="148.2">PF15/RMII_PHYINT/PPID15/PWM_SYNC</text>
<text x="59.7" y="155.8">SA10_Z</text>
<text x="60.1" y="150.7">SWE_Z</text>
<text x="84.8" y="154.2">110</text>
<text x="88.9" y="155.8">SA10</text>
<text x="88.9" y="150.7">SWE</text>
<text x="148.2" y="155.8">AMS1</text>
<text x="154.9" y="154.2">120</text>
<text x="59" y="160.9">SCAS_Z</text>
<text x="84.8" y="159.3">114</text>
<text x="88.9" y="160.9">SCAS</text>
<text x="148.2" y="160.9">AMS0</text>
<text x="154.9" y="159.3">123</text>
<text x="180.3" y="156.1">AMS1_Z</text>
<text x="180.3" y="161.2">AMS0_Z</text>
<text x="274.8" y="158.4">MIICRS/HWAIT</text>
<text x="314.8" y="156.7">48</text>
<text x="314.8" y="161.8">47</text>
<text x="318.8" y="158.4">PG0/MIICRS/RMIICRS/HWAIT/SPI1_SSEL3</text>
<text x="59" y="166">SRAS_Z</text>
<text x="84.8" y="164.4">115</text>
<text x="88.9" y="166">SRAS</text>
<text x="283.6" y="163.4">ERXER</text>
<text x="314.8" y="166.9">39</text>
<text x="318.8" y="163.4">PG1/ERXER/DMAR1/PWM_CH</text>
<text x="60.3" y="171.1">SMS_Z</text>
<text x="84.8" y="169.4">118</text>
<text x="88.9" y="171.1">SMS</text>
<text x="149.9" y="173.6">ARE</text>
<text x="154.9" y="172">121</text>
<text x="180.3" y="173.9">ARE_Z</text>
<text x="271.5" y="173.6">DR0PRI/SD_D0_Z</text>
<text x="280.7" y="168.5">MIITXCLK</text>
<text x="314.8" y="172">38</text>
<text x="318.8" y="168.5">PG2/MIITXCLK/RMIIREF_CLK/DMAR0/PWM_CL</text>
<text x="318.8" y="173.6">PG3/DR0PRI/RSI_DATA0/SPI0_SSEL5/TACLK3</text>
<text x="38.1" y="174.5">3.3V</text>
<text x="57.4" y="178.7">DSP_CLKIN</text>
<text x="84.8" y="177.1">143</text>
<text x="88.9" y="178.7">CLKIN</text>
<text x="149.3" y="178.7">AWE</text>
<text x="154.9" y="177.1">122</text>
<text x="180.3" y="178.9">AWE_Z</text>
<text x="190.5" y="179.6">R3</text>
<text x="271" y="178.7">RSCLK0/SD_D1_Z</text>
<text x="314.8" y="177.1">37</text>
<text x="318.8" y="178.7">PG4/RSCLK0/RSI_DATA1/TMR5/TACI5</text>
<text x="84.8" y="182.1">144</text>
<text x="88.9" y="183.8">XTAL</text>
<text x="190.5" y="182.1">33</text>
<text x="190.5" y="184.7">0402</text>
<text x="274.3" y="183.8">RFS0/SD_D2_Z</text>
<text x="314.8" y="182.1">36</text>
<text x="318.8" y="183.8">PG5/RFS0/RSI_DATA2/PPICLK/TMRCLK</text>
<text x="144.9" y="188.8">CLKOUT</text>
<text x="154.9" y="187.2">125</text>
<text x="218.4" y="189.1">CLKOUT</text>
<text x="274.5" y="188.8">TFS0/SD_D3_Z</text>
<text x="314.8" y="187.2">34</text>
<text x="318.8" y="188.8">PG6/TFS0/RSI_DATA3/TMR0/PPIFS1</text>
<text x="59" y="196.5">DSP_RTXI</text>
<text x="84.8" y="194.8">141</text>
<text x="88.9" y="196.5">RTXI</text>
<text x="269.3" y="193.9">DT0PRI/SD_CMD_Z</text>
<text x="314.8" y="192.3">33</text>
<text x="314.8" y="197.4">32</text>
<text x="318.8" y="193.9">PG7/DT0PRI/RSI_CMD/TMR1/PPIFS2</text>
<text x="43.2" y="199.9">R1</text>
<text x="43.2" y="202.4">10K</text>
<text x="57.8" y="201.5">DSP_RTXO</text>
<text x="84.8" y="199.9">140</text>
<text x="88.9" y="201.5">RTXO</text>
<text x="148.6" y="201.5">TEST</text>
<text x="154.9" y="199.9">117</text>
<text x="269.6" y="199">TSCLK0/SD_CLK_Z</text>
<text x="314.8" y="202.5">31</text>
<text x="318.8" y="199">PG8/TSCLK0/RSI_CLK/TMR6/TACI6</text>
<text x="43.2" y="205">0402</text>
<text x="151.4" y="206.6">PG</text>
<text x="154.9" y="205">135</text>
<text x="218.4" y="206.6">PG</text>
<text x="276.3" y="209.2">UART0_RX_Z</text>
<text x="276.6" y="204.1">UART0_TX_Z</text>
<text x="314.8" y="207.5">28</text>
<text x="318.8" y="209.2">PG10/DR0SEC/UART0_RX/TACI4</text>
<text x="318.8" y="204.1">PG9/DT0SEC/UART0_TX/TMR4</text>
<text x="28.8" y="211.4">TP10</text>
<text x="84.8" y="212.6">147</text>
<text x="88.9" y="214.2">NMI</text>
<text x="141.5" y="214.2">EXT_WAKE</text>
<text x="154.9" y="212.6">130</text>
<text x="188" y="215.2">R199</text>
<text x="218.4" y="214.2">WAKE</text>
<text x="282.5" y="214.2">AMS2_Z</text>
<text x="314.8" y="212.6">27</text>
<text x="318.8" y="214.2">PG11/SPI0_SS/AMS[2]/SPI1_SSEL5/TACLK2</text>
<text x="51.4" y="219.3">NMI</text>
<text x="151.4" y="219.3">NC</text>
<text x="154.9" y="217.7">127</text>
<text x="169.2" y="216.4">TP9</text>
<text x="188" y="220.2">0402</text>
<text x="188" y="217.7">33</text>
<text x="277.4" y="219.3">SPI0_SCK_Z</text>
<text x="314.8" y="217.7">26</text>
<text x="318.8" y="219.3">PG12/SPI0_SCK/PPICLK/TMRCLK</text>
<text x="60.3" y="224.4">RESET</text>
<text x="84.8" y="222.8">146</text>
<text x="88.9" y="224.4">RESET</text>
<text x="145.2" y="224.4">CLKBUF</text>
<text x="154.9" y="222.8">150</text>
<text x="218.4" y="224.4">CLKBUF</text>
<text x="276.2" y="224.4">SPI0_MISO_Z</text>
<text x="314.8" y="222.8">25</text>
<text x="314.8" y="227.9">21</text>
<text x="318.8" y="224.4">PG13/SPI0_MISO/TMR0/PPIFS1</text>
<text x="88.9" y="230.4">ADSP-BF518F</text>
<text x="88.9" y="232.9">LQFP176_SOCKET</text>
<text x="276.2" y="229.5">SPI0_MOSI_Z</text>
<text x="287" y="232.9">R325</text>
<text x="307.3" y="232.9">33</text>
<text x="314.8" y="232.9">20</text>
<text x="318.8" y="229.5">PG14/SPI0_MOSI/TMR1/PPIFS2/PWM_TRIPB</text>
<text x="246.5" y="234.6">AMS3/SPI0_SEL2</text>
<text x="287" y="235.5">0402</text>
<text x="318.8" y="234.6">PG15/SPI0_SSEL2/PPIFS3/AMS[3]</text>
<text x="48.3" y="243.1">3.3V</text>
<text x="180.3" y="243.1">R202</text>
<text x="180.3" y="245.6">0</text>
<text x="502.9" y="243.1">3.3V</text>
<text x="180.3" y="248.2">0402</text>
<text x="25.4" y="260.9">3.3V</text>
<text x="409.9" y="262.5">BMODE0</text>
<text x="421.6" y="260.9">42</text>
<text x="469.8" y="260.9">1</text>
<text x="481" y="262.9">2</text>
<text x="486.9" y="258.9">SW1</text>
<text x="494" y="260.9">C</text>
<text x="314.8" y="268.5">54</text>
<text x="409.9" y="267.6">BMODE1</text>
<text x="421.6" y="266">41</text>
<text x="469.8" y="266">2</text>
<text x="474.1" y="269.2">4</text>
<text x="476.4" y="264.4">3</text>
<text x="485.5" y="264.4">1</text>
<text x="486.8" y="269.2">0</text>
<text x="53.3" y="273.6">10K</text>
<text x="53.3" y="271">R11</text>
<text x="290.7" y="270.1">TRST</text>
<text x="292" y="275.2">TMS</text>
<text x="314.8" y="273.6">55</text>
<text x="318.8" y="275.2">TMS</text>
<text x="318.8" y="270.1">TRST</text>
<text x="409.9" y="272.7">BMODE2</text>
<text x="421.6" y="271">40</text>
<text x="469.8" y="271">4</text>
<text x="476.1" y="273.6">5</text>
<text x="481" y="275.6">6</text>
<text x="485.3" y="273.6">7</text>
<text x="31.7" y="281.2">C1</text>
<text x="53.3" y="276.1">0402</text>
<text x="66" y="281.2">U19</text>
<text x="76.2" y="281.2">4</text>
<text x="101.6" y="278.7">R12</text>
<text x="101.6" y="281.2">33</text>
<text x="276.9" y="281.2">R9</text>
<text x="291.7" y="280.3">EMU</text>
<text x="314.8" y="278.7">51</text>
<text x="318.8" y="280.3">EMU</text>
<text x="483.2" y="281.2">SWT027</text>
<text x="31.7" y="283.7">0.01UF</text>
<text x="31.7" y="286.3">0402</text>
<text x="64.7" y="286.3">1</text>
<text x="66" y="287.9">OE</text>
<text x="73.7" y="283.7">VDD</text>
<text x="81.1" y="287.9">OUT</text>
<text x="86.4" y="286.3">3</text>
<text x="101.6" y="283.7">0402</text>
<text x="121.9" y="287.9">DSP_CLKIN</text>
<text x="276.9" y="283.7">0</text>
<text x="276.9" y="286.3">0402</text>
<text x="292.2" y="285.4">TCK</text>
<text x="314.8" y="283.7">53</text>
<text x="318.8" y="285.4">TCK</text>
<text x="482.5" y="283.7">ROTARY</text>
<text x="66" y="293.9">25MHZ</text>
<text x="73.5" y="291.4">GND</text>
<text x="76.2" y="293.9">2</text>
<text x="251.3" y="290.4">TDO</text>
<text x="314.8" y="293.9">52</text>
<text x="314.8" y="288.8">50</text>
<text x="318.8" y="290.4">TDO</text>
<text x="436.9" y="291.3">R7</text>
<text x="436.9" y="293.9">4.7K</text>
<text x="449.6" y="291.3">R8</text>
<text x="449.6" y="293.9">4.7K</text>
<text x="462.3" y="291.3">R6</text>
<text x="462.3" y="293.9">4.7K</text>
<text x="66" y="296.4">OSC003</text>
<text x="293.2" y="295.5">TDI</text>
<text x="318.8" y="295.5">TDI</text>
<text x="436.9" y="296.4">0402</text>
<text x="449.6" y="296.4">0402</text>
<text x="462.3" y="296.4">0402</text>
<text x="317.5" y="301.5">ADSP-BF518F</text>
<text x="317.5" y="304.1">LQFP176_SOCKET</text>
<text x="152.4" y="307.9">3.3V</text>
<text x="24.4" y="324.4">DSP_RTXI</text>
<text x="72.1" y="324.4">DSP_RTXO</text>
<text x="157.5" y="329.4">R200</text>
<text x="50.8" y="334.5">10M</text>
<text x="50.8" y="332">R10</text>
<text x="157.5" y="332">100K</text>
<text x="157.5" y="334.5">0402</text>
<text x="320" y="335.8">0</text>
<text x="335.3" y="335.8">Idle-No Boot</text>
<text x="50.8" y="337.1">0603</text>
<text x="299.5" y="341.2">Default</text>
<text x="320" y="340.9">1</text>
<text x="335.3" y="340.9">Boot from 8 or 16-bit external flash memory</text>
<text x="141.2" y="343.8">PG</text>
<text x="320" y="346">2</text>
<text x="335.3" y="346">Boot from internal SPI memory</text>
<text x="60.3" y="349.8">U3</text>
<text x="157.5" y="352.3">R201</text>
<text x="174" y="352.3">C153</text>
<text x="320" y="351.1">3</text>
<text x="335.3" y="351.1">Boot from external SPI memory</text>
<text x="44.3" y="359.9">3</text>
<text x="44.3" y="354.9">4</text>
<text x="45.7" y="356.5">TERM2 TERM1</text>
<text x="63.5" y="359.9">2</text>
<text x="63.5" y="354.9">1</text>
<text x="157.5" y="354.8">33.0K</text>
<text x="157.5" y="357.4">0402</text>
<text x="174" y="354.8">220PF</text>
<text x="174" y="357.4">0402</text>
<text x="320" y="356.1">4</text>
<text x="335.3" y="356.1">Boot from SPI0 host</text>
<text x="45.7" y="361.6">NC2</text>
<text x="58.6" y="361.6">NC1</text>
<text x="320" y="361.2">5</text>
<text x="335.3" y="361.2">Boot from OTP memory</text>
<text x="34.3" y="370.1">18PF</text>
<text x="34.3" y="367.6">C2</text>
<text x="51" y="367.6">32.768KHZ</text>
<text x="54" y="370.1">OSC008</text>
<text x="82.5" y="367.6">C3</text>
<text x="82.5" y="370.1">18PF</text>
<text x="320" y="366.3">6</text>
<text x="320" y="371.4">7</text>
<text x="335.3" y="371.4">Boot from UART0 host</text>
<text x="335.3" y="366.3">Boot from SDRAM</text>
<text x="34.3" y="372.6">0805</text>
<text x="82.5" y="372.6">0805</text>
</g>
</svg>
